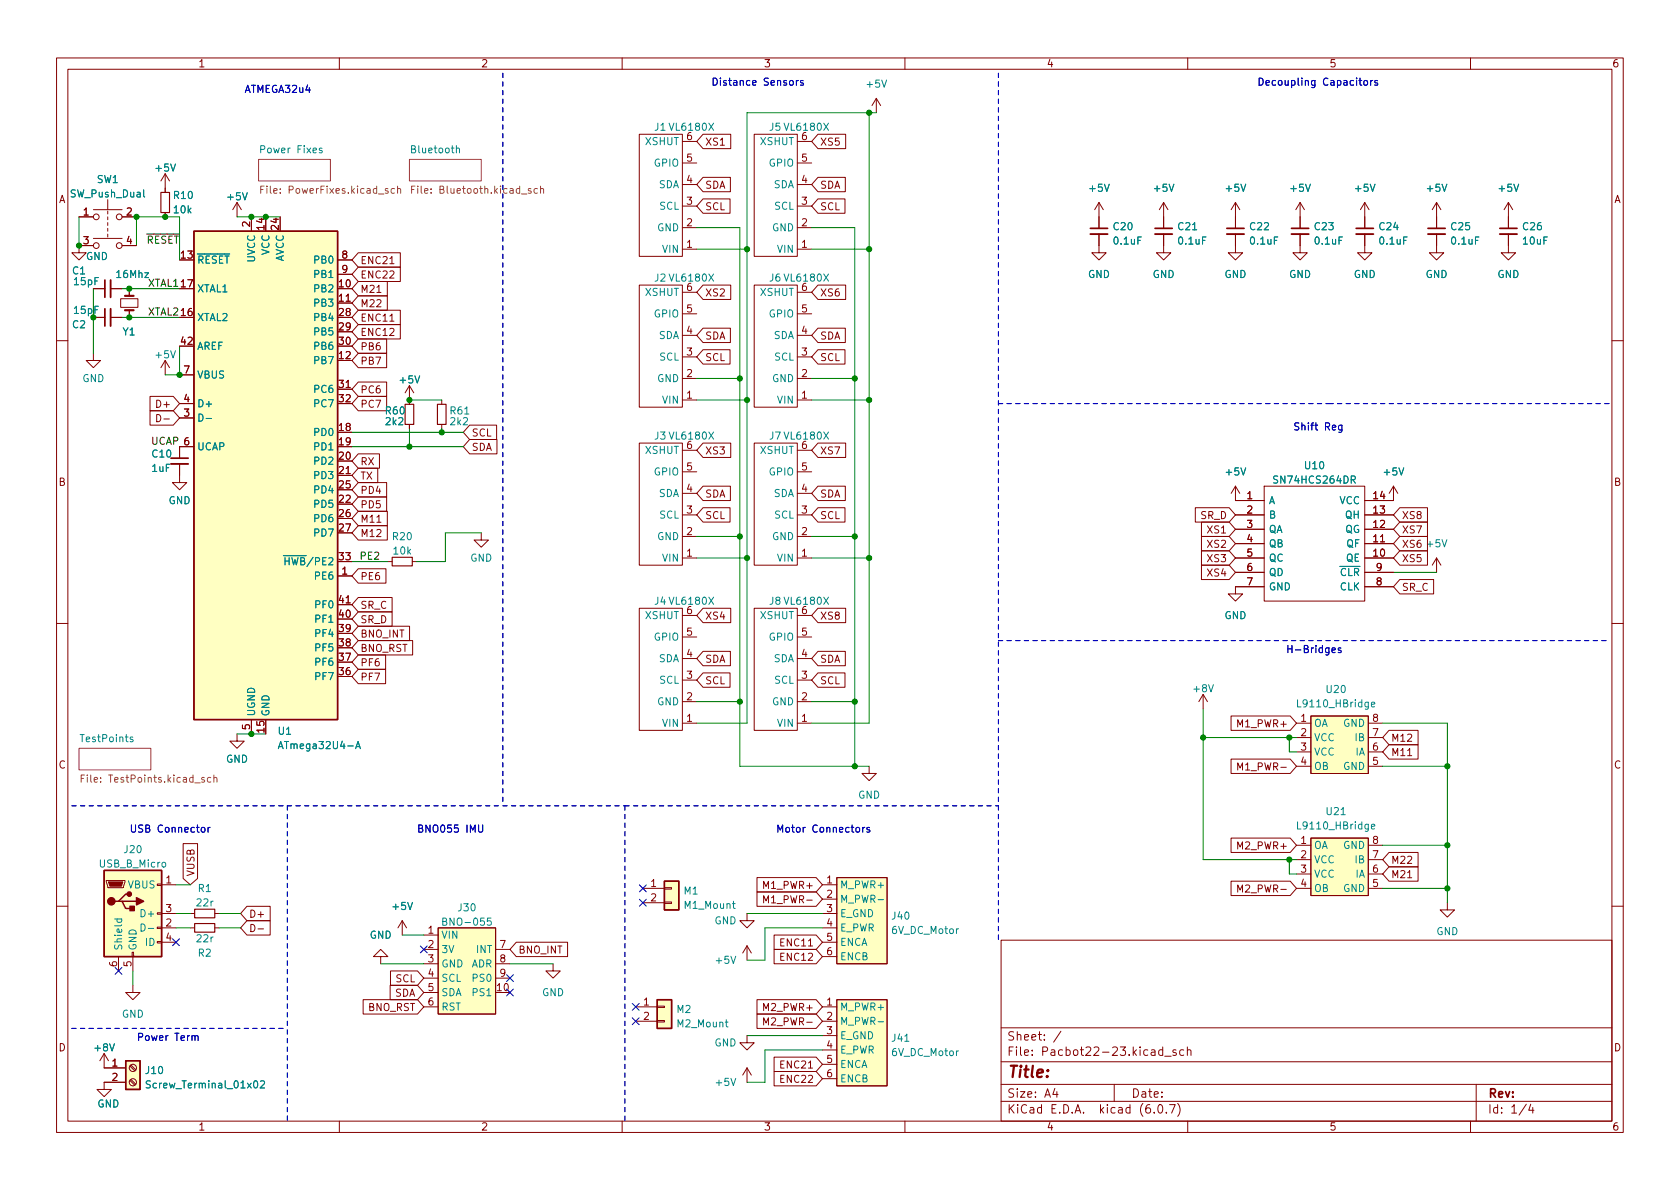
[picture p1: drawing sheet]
<svg xmlns="http://www.w3.org/2000/svg" width="297mm" height="210mm" viewBox="0 0 297 210" stroke-linecap="round" stroke-linejoin="round" font-family="sans-serif">
<g fill="none" stroke="#840000" stroke-width=".18">
<path d="M10 10.2h277v190.1h-277zM12 12.2h273v186.1h-273zM60 10.2v2M110 10.2v2M154.9 17.4l-.7 1.3M154.9 17.4v2.5M154.9 17.4l.8 1.3M160 10.2v2M210 10.2v2M260 10.2v2M14 38.3h2.5M16.5 37.1h5.1"/>
<path d="M19 35.3v1.8M19 37.3v.5M19 38.3v.6M19 39.4v.5M21.6 38.3h2.5M29.2 30.7v3.3M29.2 37.6v.7M29.2 30.7l-.8 1.3M29.2 30.7l.8 1.3M41.9 35.8l-.8 1.3M41.9 35.8v2.5M41.9 35.8l.8 1.3"/>
<path d="M44.4 38.3v2.6M113 23.7h7.6v21.6h-7.6zM120.6 36.4h2.6M120.6 32.6h2.6M120.6 28.8h2.6M120.6 25h2.6M124.3 31.4h4.8v2.5h-4.8l-1.1-1.3zM124.3 35.2h4.8v2.5h-4.8l-1.1-1.3zM124.3 23.7h4.9v2.6h-4.9l-1.1-1.3zM133.3 23.7h7.7v21.6h-7.7zM141 36.4h2.5M141 32.6h2.5"/>
<path d="M141 28.8h2.5M141 25h2.5M144.6 23.7h4.9v2.6h-4.9l-1.1-1.3zM144.6 31.4h4.9v2.5h-4.9l-1.1-1.3zM144.6 35.2h4.8v2.5h-4.8l-1.1-1.3zM194.3 35.8l-.8 1.3M194.3 35.8v4.6M194.3 35.8l.8 1.3M205.7 35.8v4.6M205.7 35.8l-.7 1.3M205.7 35.8l.8 1.3M218.4 35.8v4.6"/>
<path d="M218.4 35.8l-.7 1.3M218.4 35.8l.8 1.3M229.9 35.8l-.8 1.3M229.9 35.8v4.6M229.9 35.8l.7 1.3M241.3 35.8l-.8 1.3M241.3 35.8v4.6M241.3 35.8l.8 1.3M254 35.8v4.6M254 35.8l-.8 1.3M254 35.8l.8 1.3M266.7 35.8l-.8 1.3"/>
<path d="M266.7 35.8v4.6M266.7 35.8l.8 1.3M16.5 43.4h-2.5v1.3h1.2l-1.2 1.3-1.3-1.3h1.3M16.5 42.2h5.1M16.5 51h2M16.5 56.1h2M19 40.4v.5M19 41.4v.5M19.6 51h2M19.6 56.1h2M21.3 52.8h3.1v1.6h-3.1zM21.6 43.4h2.5"/>
<path d="M22.9 51v1.3M22.9 54.9v1.2M59.7 53.6h2.5M59.7 46h2.5M59.7 48.5h2.5M63.3 52.3h5.2v2.6h-5.2l-1.1-1.3zM63.3 59.9h5.1v2.6h-5.1l-1.1-1.3zM63.3 49.8h5.2v2.5h-5.2l-1.1-1.3zM63.3 47.2h7.5v2.6h-7.5l-1.1-1.3zM63.3 44.7h7.5v2.5h-7.5l-1.1-1.2zM63.3 57.4h7.5v2.5h-7.5l-1.1-1.2zM63.3 54.9h7.5v2.5h-7.5l-1.1-1.3z"/>
<path d="M68.9 46.6h.8M68.9 56.8h.8M113 50.4h7.6v21.6h-7.6zM120.6 59.3h2.6M120.6 55.5h2.6M120.6 51.7h2.6M120.6 44.1h2.6M120.6 40.3h2.6M124.3 50.4h4.9v2.6h-4.9l-1.1-1.3zM124.3 58h4.8v2.6h-4.8l-1.1-1.3zM133.3 50.4h7.7v21.6h-7.7zM141 59.3h2.5"/>
<path d="M141 55.5h2.5M141 51.7h2.5M141 44.1h2.5M141 40.3h2.5M144.6 50.4h4.9v2.6h-4.9l-1.1-1.3zM144.6 58h4.9v2.6h-4.9l-1.1-1.3zM194.3 41.4v3.3h1.3l-1.3 1.3-1.3-1.3h1.3M205.7 41.4v3.3h1.3l-1.3 1.3-1.2-1.3h1.2M218.4 41.4v3.3h1.3l-1.3 1.3-1.2-1.3h1.2M229.9 41.4v3.3h1.2l-1.2 1.3-1.3-1.3h1.3M241.3 41.4v3.3h1.3l-1.3 1.3-1.3-1.3h1.3M254 41.4v3.3h1.3l-1.3 1.3-1.3-1.3h1.3"/>
<path d="M266.7 41.4v3.3h1.3l-1.3 1.3-1.3-1.3h1.3M10 60.2h2M16.5 62.5v1.2h1.3l-1.3 1.3-1.3-1.3h1.3M26.5 70.1h4.1l1.1 1.3-1.1 1.2h-4.1zM26.5 72.6h4.1l1.1 1.3-1.1 1.3h-4.1zM27.7 73.3a.64 .64 0 0 1 .7 .6 .64 .64 0 0 1-.7 .7zM29 74.1h.9M29.2 63.7l-.8 1.3M29.2 63.7v2.6M29.2 63.7l.8 1.3M31.7 73.9h2.6M31.7 71.4h2.6"/>
<path d="M31.7 66.3h2.6M34.3 79h-2.6v2M59.7 68.8h2.5M63.3 62.5h5.1v2.5h-5.1l-1.1-1.3zM63.3 70.1h5.1v2.5h-5.1l-1.1-1.2zM63.3 67.6h5.1v2.5h-5.1l-1.1-1.3zM72.4 68.2l-.8 1.3M72.4 68.2v3.3M72.4 75.1v.7M72.4 68.2l.8 1.3M78.1 70.7v.8M78.1 75.1v.7"/>
<path d="M83 77.7h4.9v2.6h-4.9l-1.1-1.3zM83 75.2h4.8v2.5h-4.8l-1.1-1.3zM113 78.4h7.6v21.5h-7.6zM120.6 79.6h2.6M120.6 70.7h2.6M120.6 66.9h2.6M120.6 63.1h2.6M124.3 78.4h4.9v2.5h-4.9l-1.1-1.3zM124.3 61.8h4.8v2.6h-4.8l-1.1-1.3zM133.3 78.4h7.7v21.5h-7.7zM141 79.6h2.5M141 70.7h2.5"/>
<path d="M141 66.9h2.5M141 63.1h2.5M144.6 78.4h4.9v2.5h-4.9l-1.1-1.3zM144.6 61.8h4.8v2.6h-4.8l-1.1-1.3zM285 60.2h2M31.7 82v3.3h1.3l-1.3 1.3-1.2-1.3h1.2M59.7 84.1h2.5M63.3 93h5.2v2.5h-5.2l-1.1-1.3zM63.3 87.9h5.1v2.5h-5.1l-1.1-1.3zM63.3 90.4h5.2v2.6h-5.2l-1.1-1.3zM63.3 85.3h5.1v2.6h-5.1l-1.1-1.3zM63.3 82.8h3.5v2.5h-3.5l-1.1-1.2z"/>
<path d="M63.3 80.3h3.8v2.5h-3.8l-1.1-1.3zM68.6 99.3h.7M72.9 99.3h.8M85.1 94.2v1.3h1.3l-1.3 1.3-1.3-1.3h1.3M120.6 98.7h2.6M120.6 94.9h2.6M120.6 91.1h2.6M120.6 87.2h2.6M120.6 83.4h2.6M124.3 86h4.8v2.5h-4.8l-1.1-1.3zM124.3 89.8h4.8v2.5h-4.8l-1.1-1.2zM141 98.7h2.5"/>
<path d="M141 94.9h2.5M141 91.1h2.5M141 87.2h2.5M141 83.4h2.5M144.6 86h4.9v2.5h-4.9l-1.1-1.3zM144.6 89.8h4.8v2.5h-4.8l-1.1-1.2zM211.3 89.8h6l1.1 1.3-1.1 1.2h-6zM212.4 99.9h4.9l1.1 1.3-1.1 1.3h-4.9zM212.4 97.4h4.9l1.1 1.3-1.1 1.2h-4.9zM212.4 94.9h4.9l1.1 1.2-1.1 1.3h-4.9zM212.4 92.3h4.9l1.1 1.3-1.1 1.3h-4.9zM218.4 98.7h5.1"/>
<path d="M218.4 91.1h5.1M218.4 86l-.7 1.2M218.4 86v2.5h5.1M218.4 86l.8 1.2M218.4 96.1h5.1M218.4 93.6h5.1M223.5 86h17.8v20.3h-17.8zM241.3 98.7h5.1M241.3 91.1h5.1M241.3 96.1h5.1M241.3 93.6h5.1M246.4 86l-.8 1.2"/>
<path d="M246.4 86v2.5h-5.1M246.4 86l.7 1.2M247.5 94.9h4.9v2.5h-4.9l-1.1-1.3zM247.5 92.3h4.9v2.6h-4.9l-1.1-1.3zM247.5 89.8h4.9v2.5h-4.9l-1.1-1.2zM247.5 97.4h4.9v2.5h-4.9l-1.1-1.2zM254 98.7l-.8 1.2M254 98.7v2.5M254 98.7l.8 1.2M10 110.2h2M59.7 101.8h2.5M59.7 106.9h2.5"/>
<path d="M63.3 100.6h4.9v2.5h-4.9l-1.1-1.3zM63.3 110.7h9.1v2.6h-9.1l-1.1-1.3zM63.3 108.2h6v2.5h-6l-1.1-1.2zM63.3 105.7h6v2.5h-6l-1.1-1.3zM63.3 113.3h9.7v2.5h-9.7l-1.1-1.3zM63.3 118.4h4.9v2.5h-4.9l-1.1-1.3zM63.3 115.8h4.9v2.6h-4.9l-1.1-1.3zM113 107.6h7.6v21.6h-7.6zM120.6 116.5h2.6M120.6 112.6h2.6M120.6 108.8h2.6M124.3 119h4.8v2.5h-4.8l-1.1-1.2z"/>
<path d="M124.3 107.6h4.9v2.5h-4.9l-1.1-1.3zM124.3 115.2h4.8v2.5h-4.8l-1.1-1.2zM133.3 107.6h7.7v21.6h-7.7zM141 116.5h2.5M141 112.6h2.5M141 108.8h2.5M144.6 119h4.8v2.5h-4.8l-1.1-1.2zM144.6 115.2h4.9v2.5h-4.9l-1.1-1.2zM144.6 107.6h4.9v2.5h-4.9l-1.1-1.3zM218.4 101.2h5.1M223.5 103.8h-5.1v1.2h1.3l-1.3 1.3-1.2-1.3h1.2M241.3 101.2h5.1"/>
<path d="M241.3 103.8h5.1M247.5 102.5h6v2.5h-6l-1.1-1.2zM285 110.2h2M41.9 129.8v1.3h1.3l-1.3 1.2-1.3-1.2h1.3M44.4 127.2v2.6M120.6 127.9h2.6M120.6 124.1h2.6M120.6 120.3h2.6M141 127.9h2.5M141 124.1h2.5M141 120.3h2.5M153.7 135.5v1.3h1.2l-1.2 1.2-1.3-1.2h1.3"/>
<path d="M212.7 122.8l-.7 1.3M212.7 122.8v2.5M212.7 122.8l.8 1.3M217.7 126.6h10.4l1.1 1.3-1.1 1.3h-10.4zM217.7 134.2h10.4l1.1 1.3-1.1 1.3h-10.4zM218.8 136.2v-1.3l.5 .9 .4-.9v1.3M229.2 127.9h2.6M229.2 130.4h2.6M229.2 133h2.6M229.2 135.5h2.6M231.8 126.6h10.1v10.2h-10.1zM241.9 127.9h2.6"/>
<path d="M241.9 130.4h2.6M241.9 133h2.6M241.9 135.5h2.6M245.6 131.7h5.1v2.5h-5.1l-1.1-1.2zM245.6 129.2h5.1v2.5h-5.1l-1.1-1.3zM18.8 155.7h3.3v.3l-.3 1h-2.8zM27.8 156.3h.8v.3h-.8zM28.6 156.5h2.5M32.4 149.2h2.5v6.1l-1.2 1.2-1.3-1.2zM113.7 157.1h3.8M113.7 159.6h3.8M117.5 159.5h1.2v.3h-1.2z"/>
<path d="M117.5 157h1.2v.2h-1.2zM133.8 157.7h10.5l1.1 1.3-1.1 1.3h-10.5zM133.8 155.2h10.5l1.1 1.3-1.1 1.2h-10.5zM135 159.7v-1.3l.4 .9 .5-.9v1.3M145.4 156.5h2.6M145.4 159h2.6M148 155.2h8.8v15.2h-8.8zM217.7 155.8h10.4l1.1 1.3-1.1 1.3h-10.4zM217.7 148.2h10.4l1.1 1.3-1.1 1.2h-10.4zM218.8 157.8v-1.3l.5 .9 .4-.9v1.3M229.2 157.1h2.6M229.2 149.5h2.6"/>
<path d="M229.2 152h2.6M229.2 154.6h2.6M231.8 148.2h10.1v10.2h-10.1zM241.9 157.1h2.6M241.9 149.5h2.6M241.9 152h2.6M241.9 154.6h2.6M245.6 153.3h5.1v2.5h-5.1l-1.1-1.2zM245.6 150.7h5.1v2.6h-5.1l-1.1-1.3zM255.9 159.6v1.3h1.3l-1.3 1.3-1.3-1.3h1.3M10 160.2h2M21 169.2v2.5"/>
<path d="M23.4 168.4h.2v.8h-.2zM23.5 174.2v1.3h1.3l-1.3 1.3-1.3-1.3h1.3M23.5 169.2v2.5M27.8 166.5h.8v.2h-.8zM27.8 164h.8v.2h-.8zM27.8 161.4h.8v.3h-.8zM28.6 161.5h2.5M28.6 164.1h2.5M28.6 166.6h2.5M33.7 161.5h.7M33.7 164.1h.7M38 161.5h.7"/>
<path d="M38 164.1h.7M43.7 162.8h4.1v2.5h-4.1l-1.2-1.2zM43.7 160.3h4.1v2.5h-4.1l-1.2-1.3zM44.4 163.5a.64 .64 0 0 1 .7 .6 .64 .64 0 0 1-.7 .6zM45.6 164.3h1M64.2 176.8h9.6l1.1 1.2-1.1 1.3h-9.6zM67.3 169.2h-1.3l1.3-1.3 1.3 1.3h-1.3v1.2M69 174.2h4.8l1.1 1.3-1.1 1.3h-4.8zM69 171.7h4.8l1.1 1.3-1.1 1.2h-4.8zM71.1 162.8l-.7 1.3M71.1 162.8v2.5M71.1 162.8l.8 1.3"/>
<path d="M74.9 178h2.6M74.9 165.3h2.6M74.9 167.9h2.6M74.9 170.4h2.6M74.9 173h2.6M74.9 175.5h2.6M77.5 164.1h10.1v15.2h-10.1zM87.6 167.9h2.6M87.6 170.4h2.6M87.6 173h2.6M91.3 166.6h9.1v2.6h-9.1l-1.1-1.3zM97.8 170.4v1.3h1.3l-1.3 1.3-1.3-1.3h1.3"/>
<path d="M112.4 178h3.8M116.2 177.9h1.3v.3h-1.3zM132.1 161.5v1.3h1.2l-1.2 1.3-1.3-1.3h1.3M132.1 167.3l-.8 1.2M132.1 167.3v2.5M132.1 167.3l.7 1.2M133.8 176.8h10.5l1.1 1.2-1.1 1.3h-10.5zM133.8 179.3h10.5l1.1 1.3-1.1 1.3h-10.5zM136.9 165.3h7.4l1.1 1.3-1.1 1.3h-7.4zM136.9 167.9h7.4l1.1 1.3-1.1 1.2h-7.4zM145.4 178h2.6M145.4 161.5h2.6"/>
<path d="M145.4 164.1h2.6M145.4 166.6h2.6M145.4 169.2h2.6M148 176.8h8.8v15.2h-8.8zM177 166.3h108v32h-108zM285 160.2h2M18.4 186.3v2.5h3.8M18.4 186.3l-.7 1.3M18.4 186.3l.8 1.3M22.2 191.4h-3.8v1.3h1.3l-1.3 1.2-1.3-1.2h1.3M23 191.1l.8 .8M23 188.5l.8 .9"/>
<path d="M23.1 190.9l.9 .8M23.1 188.3l.9 .9M60 198.3v2M110 198.3v2M112.4 180.6h3.8M116.2 180.5h1.3v.2h-1.3zM132.1 183.1v1.3h1.2l-1.2 1.3-1.3-1.3h1.3M132.1 188.8v2.6M132.1 188.8l-.8 1.3M132.1 188.8l.7 1.3M135 181.3v-1.3l.4 .9 .5-.9v1.3M136.9 189.5h7.4l1.1 1.2-1.1 1.3h-7.4z"/>
<path d="M136.9 186.9h7.4l1.1 1.3-1.1 1.3h-7.4zM145.4 180.6h2.6M145.4 183.1h2.6M145.4 185.7h2.6M145.4 188.2h2.6M145.4 190.7h2.6M160 198.3v2M177 194.8h108M177 191.8h108M177 187.8h108M177 181.8h108M186.5 192.5l-.4 1h1"/>
<path d="M186.9 193v1M187.6 182.4l-1.3 1.9M197 191.8v3M204.1 196.7v.1M204.9 195.4l.2-.1a.81 .81 0 0 1 .6 .7 .81 .81 0 0 1-.3 .8h-.2a.81 .81 0 0 1-.6-.6 .81 .81 0 0 1 .3-.8zM205.6 185.7l-.5-.1-.2 .3v.4l.1 .3h.6M205.6 185.1v1.5M205.9 186.8h1.2M206.2 196.7v.1M206.8 195.3h1l-.7 1.5M207.9 185.7l-.3-.1-.2 .2v.3l.5 .1v.4h-.5M208.2 195.1a1.72 1.72 0 0 1 0 2.3"/>
<path d="M209.3 185.7l-.4-.1-.3 .3v.4l.1 .3h.6M209.9 185.8l.2-.2 .4 .1 .1 .9M209.9 185.1v1.5M210 198.3v2M260 198.3v2M261 191.8v6.5M269.9 195.3l-1.3 1.9M270.6 195.3l-.3 1h.9M271 195.8v1"/>
<circle cx="17" cy="38.3" r=".51"/>
<circle cx="21.1" cy="38.3" r=".51"/>
<circle cx="17" cy="43.4" r=".51"/>
<circle cx="21.1" cy="43.4" r=".51"/>
<circle cx="23.5" cy="188.8" r=".63"/>
<circle cx="23.5" cy="191.4" r=".63"/>
</g>
<g fill="#fff" stroke="#fff" stroke-width=".18">
<path d="M45.7 28.2h12.7v3.8h-12.7z"/>
<path d="M72.4 28.2h12.7v3.8h-12.7z"/>
<path d="M14 132.3h12.7v3.8h-12.7z"/>
</g>
<path d="M45.7 28.2h12.7v3.8h-12.7zM72.4 28.2h12.7v3.8h-12.7zM14 132.3h12.7v3.8h-12.7z" fill="none" stroke="#840084" stroke-width=".18"/>
<g fill="none" stroke="#008484" stroke-width=".18">
<path d="M25.4 33.6v1.1l.2 .1M56.9 26.2h-.3l-.2 .2 .1 .1 .4 .2v.3h-.5M80.7 26.3l.2-.1h.3v.8M36.4 74h1M23.5 130.4l-.3-.1-.2 .2 .1 .2 .4 .1v.3h-.5M49.2 132.4l.4-1.3 .5 1.3M49.3 132h.6M62.9 132.4l.4-1.3 .4 1.3M63 132h.6M242.5 124.6l.6-.1-.1-.3h-.3l-.2 .1v.6h.5M155.3 159.1h.9M242.5 146.2l.6-.1-.1-.3h-.3l-.2 .1v.6h.5"/>
<path d="M20.3 162.5h1.2M20.7 162.5v.4l.2 .2 .6-.1v-.5M24.9 163.4a.64 .64 0 0 1 .8 .6 .64 .64 0 0 1-.8 .7zM26.2 164.2h1M78.3 163l.5-.1 .2-.2-.1-.2-.6-.2v1.3h.5l.2-.1v-.3l-.3-.2M86.8 162.3h-.6l-.1 .7 .2-.2 .5 .1 .1 .2-.1 .4-.2 .1-.5-.1M26.6 191.2l-.5-.1-.2 .1v.4l.6 .2 .1 .3-.3 .3-.5-.1M46 191.2l.5-.1 .3 .4-.8 .9h.8M155.3 180.7h.9"/>
</g>
<g fill="none" stroke="#848400" stroke-width=".18">
<path d="M46.1 33.5h.4M46.7 32.9h-.6v1.3M69.7 33.4l-.3-.1-.3 .3 .2 .5h.4M70.3 33.5l.2-.2 .3 .1v.8M70.3 32.9v1.3M72.8 33.5h.4M73.4 32.9h-.6v1.3M93.9 33.4l-.3-.1-.2 .2 .1 .2 .4 .1v.3h-.5M95 33.4l-.3-.1-.3 .3 .1 .5h.5M95.6 33.5l.2-.2 .3 .1v.8M95.6 32.9v1.3M14.4 137.7h.4"/>
<path d="M15 137h-.6v1.3M37.3 137.5h-.4l-.2 .2 .1 .6h.5M37.8 137.6l.2-.1h.3l.1 .8M37.8 137v1.3"/>
</g>
<g fill="#ffffc2" stroke="#ffffc2" stroke-width=".18">
<path d="M231.8 126.6h10.1v10.2h-10.1z"/>
<path d="M116.2 176.8h2.5v5.1h-2.5z"/>
<path d="M117.5 155.8h2.5v5.1h-2.5z"/>
<path d="M231.8 148.2h10.1v10.2h-10.1z"/>
<path d="M148 155.2h8.8v15.2h-8.8z"/>
<path d="M34.3 40.9h25.4v86.3h-25.4z"/>
<path d="M22.2 187.6h2.6v5.1h-2.6z"/>
<path d="M148 176.8h8.8v15.2h-8.8z"/>
<path d="M77.5 164.1h10.1v15.2h-10.1z"/>
<path d="M18.4 153.9h10.2v15.3h-10.2z"/>
</g>
<path d="M34.3 40.9h25.4v86.3h-25.4zM18.4 153.9h10.2v15.3h-10.2zM21 159.4h.6l.6 1.2h1.3M21.6 159.4h2.5M22.9 158.1h-.7l-1.2 1.3h-.7M117.5 155.8h2.5v5.1h-2.5zM116.2 176.8h2.5v5.1h-2.5zM22.2 187.6h2.6v5.1h-2.6z" fill="none" stroke="#840000" stroke-width=".25"/>
<path d="M28.4 34h1.6v3.6h-1.6zM71.6 71.5h1.6v3.6h-1.6zM77.3 71.5h1.6v3.6h-1.6zM69.3 98.5h3.6v1.6h-3.6zM34.4 160.8h3.6v1.5h-3.6zM34.4 163.3h3.6v1.5h-3.6z" fill="none" stroke="#840000" stroke-width=".2"/>
<path d="M19.6 49.5v3.1M19.6 54.6v3.1M192.8 41.4h3M204.2 41.4h3.1M216.9 41.4h3.1M228.3 41.4h3.1M239.8 41.4h3M252.5 41.4h3M265.2 41.4h3M30.2 82h3.1" fill="none" stroke="#840000" stroke-width=".33"/>
<path d="M18.5 49.5v3.1M18.5 54.6v3.1M192.8 40.4h3M204.2 40.4h3.1M216.9 40.4h3.1M228.3 40.4h3.1M239.8 40.4h3M252.5 40.4h3M265.2 40.4h3M30.2 81h3.1" fill="none" stroke="#840000" stroke-width=".3"/>
<path d="M22.1 52.3h1.5M22.1 54.9h1.5" fill="none" stroke="#840000" stroke-width=".38"/>
<g fill="#840000" stroke="#840000" stroke-width=".25">
<path d="M24.1 158.7l1.3 .7-1.3 .6z"/>
<path d="M23 160.3h.7v.7h-.7z"/>
<circle cx="19.7" cy="159.4" r=".63"/>
<circle cx="22.9" cy="158.1" r=".38"/>
</g>
<path d="M19.2 156h2.5l-.2 .7h-2.1z" fill="#840000" stroke="#840000" stroke-width=".18"/>
<g fill="none" stroke="#0000c2" stroke-width=".18">
<path d="M139.7 14.3l.3-.1 .3 .3v.3l-.3 .3-.3-.1-.1-.2zM140.8 14.2v.9M141.2 14.2l-.4 .3M142 14.3l-.3-.1-.2 .2 .1 .2 .4 .1v.3h-.5M240.3 14.2h.5M240.5 13.8v1.1l.3 .2M241.2 14.4l.2-.2 .3 .2 .1 .4-.1 .2-.3 .1-.2-.1zM242.3 14.2v.9M242.7 14.2l-.4 .3M243.6 14.3l-.3-.1-.2 .2v.2l.5 .1v.3h-.5M237.3 75.2v1l-.3 .3-.3-.1M237.3 75.3l-.4-.1-.2 .2 .1 .6h.5"/>
<path d="M235.5 115l.6-.1v-.3h-.4l-.2 .1 .1 .6h.5M237.1 114.6h-.3l-.2 .1 .1 .2 .4 .1v.3h-.5M35.7 146.4l.3-.1 .2 .3v.3l-.2 .3-.3-.1-.1-.2zM36.8 146.3v.9M37.1 146.3l-.3 .3M84.6 145.9v1l.3 .3h.2l.2-.3v-1M151.4 146.4l.4-.1 .2 .3v.3l-.2 .3-.4-.1-.1-.2zM152.5 146.3v.9M152.9 146.3l-.4 .3M153.7 146.4l-.3-.1-.1 .2v.2l.4 .1v.3h-.4M33.9 183.3l.2-.2 .3 .1 .1 .8M34.5 183.3l.2-.2 .3 .1v.8"/>
</g>
<path d="M88.9 12.9v129.6M176.5 12.9v129.6M176.5 71.4h58.4M234.9 71.4h49.6M176.5 113.3h108M12.7 142.5h76.2M50.8 142.5v55.9M88.9 142.5h21.6M110.5 142.5v55.9M110.5 142.5h66M176.5 142.5v24.1M12.7 181.9h38.1" fill="none" stroke="#0000c2" stroke-width=".18" stroke-dasharray=".8 .8"/>
<g fill="none" stroke="#008400" stroke-width=".18">
<path d="M153.7 19.9v108h-10.2M154.9 19.9h-22.8v108h-8.9M14 38.3v5.1M41.9 38.3h7.6M16.5 51v11.5M21.6 56.1h10.1M21.6 51h10.1M24.1 43.4v-5.1h7.6v7.7M123.2 40.3h7.6v95.2h22.9M123.2 44.1h8.9M143.5 40.3h7.6v95.2M143.5 44.1h10.2"/>
<path d="M31.7 61.2v5.1h-2.5M62.2 76.4h19.7M62.2 79h19.7M72.4 70.7h5.7M72.4 75.8v3.2M78.1 75.8v.6M123.2 66.9h7.6M123.2 70.7h8.9M143.5 66.9h7.6M143.5 70.7h10.2M62.2 99.3h6.4M85.1 94.2h-6.4v5.1h-5"/>
<path d="M123.2 94.9h7.6M123.2 98.7h8.9M143.5 94.9h7.6M143.5 98.7h10.2M246.4 101.2h7.6M41.9 129.8h5.1M123.2 124.1h7.6M143.5 124.1h7.6M212.7 125.3v26.7h16.5M212.7 130.4h16.5M228 130.4v2.6h1.2M244.5 127.9h11.4v31.7"/>
<path d="M244.5 135.5h11.4M31.1 156.5h2.6M228 152v2.6h1.2M244.5 157.1h11.4M244.5 149.5h11.4M23.5 171.7v2.5M31.1 161.5h2.6M31.1 164.1h2.6M38.7 161.5h3.8M38.7 164.1h3.8M67.3 170.4h7.6M71.1 165.3h3.8"/>
<path d="M90.2 170.4h7.6M132.1 161.5h13.3M145.4 164.1h-10.1v5.7h-3.2M132.1 183.1h13.3M145.4 185.7h-10.1v5.7h-3.2"/>
</g>
<g fill="none" stroke="#000084" stroke-width=".18">
<path d="M113.1 156.5l1.2 1.2M113.1 159l1.2 1.2M114.3 156.5l-1.2 1.2M114.3 159l-1.2 1.2M20.3 171.1l1.3 1.2M21.6 171.1l-1.3 1.2M30.5 166l1.2 1.2M31.7 166l-1.2 1.2M74.3 167.3l1.2 1.2M75.5 167.3l-1.2 1.2M89.6 174.9l1.2 1.2M89.6 172.4l1.2 1.2"/>
<path d="M90.8 174.9l-1.2 1.2M90.8 172.4l-1.2 1.2M111.8 177.4l1.2 1.3M111.8 180l1.2 1.2M113 177.4l-1.2 1.3M113 180l-1.2 1.2"/>
</g>
<g fill="#008400" stroke="#008400" stroke-width=".18">
<circle cx="22.9" cy="56.1" r=".46"/>
<circle cx="31.7" cy="66.3" r=".46"/>
<circle cx="72.4" cy="70.7" r=".46"/>
<circle cx="44.4" cy="129.8" r=".46"/>
<circle cx="72.4" cy="79" r=".46"/>
<circle cx="24.1" cy="38.3" r=".46"/>
<circle cx="14" cy="43.4" r=".46"/>
<circle cx="44.4" cy="38.3" r=".46"/>
<circle cx="29.2" cy="38.3" r=".46"/>
<circle cx="47" cy="38.3" r=".46"/>
<circle cx="22.9" cy="51" r=".46"/>
<circle cx="16.5" cy="56.1" r=".46"/>
<circle cx="78.1" cy="76.4" r=".46"/>
<circle cx="153.7" cy="19.9" r=".46"/>
<circle cx="153.7" cy="44.1" r=".46"/>
<circle cx="151.1" cy="135.5" r=".46"/>
<circle cx="151.1" cy="94.9" r=".46"/>
<circle cx="151.1" cy="124.1" r=".46"/>
<circle cx="212.7" cy="130.4" r=".46"/>
<circle cx="153.7" cy="98.7" r=".46"/>
<circle cx="130.8" cy="66.9" r=".46"/>
<circle cx="132.1" cy="70.7" r=".46"/>
<circle cx="153.7" cy="70.7" r=".46"/>
<circle cx="255.9" cy="149.5" r=".46"/>
<circle cx="228" cy="130.4" r=".46"/>
<circle cx="255.9" cy="135.5" r=".46"/>
<circle cx="228" cy="152" r=".46"/>
<circle cx="255.9" cy="157.1" r=".46"/>
<circle cx="151.1" cy="66.9" r=".46"/>
<circle cx="132.1" cy="44.1" r=".46"/>
<circle cx="130.8" cy="94.9" r=".46"/>
<circle cx="132.1" cy="98.7" r=".46"/>
<circle cx="130.8" cy="124.1" r=".46"/>
</g>
<text font-size="2.8" fill="#840000" x="178" y="190.6">Title:</text>
<g font-size="2.1" fill="#840000">
<text x="178" y="184">Sheet: /</text>
<text x="178" y="186.7">File: Pacbot22-23.kicad_sch</text>
<text x="178" y="196.9">KiCad E.D.A. kicad (6.0.7)</text>
<text x="178" y="194.1">Size: A4</text>
<text x="200" y="194.1">Date:</text>
<text x="263" y="194.1">Rev:</text>
<text x="263" y="196.9">Id: 1/4</text>
</g>
<g font-size="1.8" fill="#840000">
<text x="35" y="11.9">1</text>
<text x="85" y="11.9">2</text>
<text x="135" y="11.9">3</text>
<text x="185" y="11.9">4</text>
<text x="235" y="11.9">5</text>
<text x="285" y="11.9">6</text>
<text x="121.4" y="28.6">5</text>
<text x="124.6" y="25.7">XS1</text>
<text x="141.7" y="28.6">5</text>
<text x="144.9" y="25.7">XS5</text>
<text x="10.3" y="35.9">A</text>
<text x="121.4" y="32.4">4</text>
<text x="124.6" y="33.4">SDA</text>
<text x="141.7" y="32.4">4</text>
<text x="144.9" y="33.4">SDA</text>
<text x="285.3" y="35.9">A</text>
<text x="14.7" y="38.1">1</text>
<text x="22.4" y="38.1">2</text>
<text x="44.2" y="40.1" transform="rotate(-90 44.2 40.1)">2</text>
<text x="46.7" y="40.6" transform="rotate(-90 46.7 40.6)">14</text>
<text x="49.3" y="40.6" transform="rotate(-90 49.3 40.6)">24</text>
<text x="121.4" y="40">2</text>
<text x="121.4" y="36.2">3</text>
<text x="124.6" y="37.2">SCL</text>
<text x="141.7" y="40">2</text>
<text x="141.7" y="36.2">3</text>
<text x="144.9" y="37.2">SCL</text>
<text x="14.7" y="43.2">3</text>
<text x="22.4" y="43.2">4</text>
<text x="32" y="45.7">13</text>
<text x="60.5" y="45.7">8</text>
<text x="63.7" y="46.7">ENC21</text>
<text x="121.4" y="43.8">1</text>
<text x="141.7" y="43.8">1</text>
<text x="32" y="50.8">17</text>
<text x="60" y="50.8">10</text>
<text x="60" y="53.3">11</text>
<text x="60.5" y="48.3">9</text>
<text x="63.7" y="51.8">M21</text>
<text x="63.7" y="49.2">ENC22</text>
<text x="124.6" y="52.4">XS2</text>
<text x="144.9" y="52.4">XS6</text>
<text x="32" y="55.9">16</text>
<text x="60" y="55.9">28</text>
<text x="60" y="58.4">29</text>
<text x="63.7" y="54.3">M22</text>
<text x="63.7" y="59.4">ENC12</text>
<text x="63.7" y="56.9">ENC11</text>
<text x="121.4" y="59">4</text>
<text x="121.4" y="55.2">5</text>
<text x="141.7" y="59">4</text>
<text x="141.7" y="55.2">5</text>
<text x="32" y="61">42</text>
<text x="60" y="63.5">12</text>
<text x="60" y="61">30</text>
<text x="63.7" y="61.9">PB6</text>
<text x="63.7" y="64.5">PB7</text>
<text x="121.4" y="62.9">3</text>
<text x="124.6" y="63.8">SCL</text>
<text x="124.6" y="60">SDA</text>
<text x="141.7" y="62.9">3</text>
<text x="144.9" y="63.8">SCL</text>
<text x="144.9" y="60">SDA</text>
<text x="32.5" y="71.1">4</text>
<text x="32.5" y="66">7</text>
<text x="60" y="68.6">31</text>
<text x="60" y="71.1">32</text>
<text x="63.7" y="69.6">PC6</text>
<text x="121.4" y="70.5">1</text>
<text x="121.4" y="66.7">2</text>
<text x="141.7" y="70.5">1</text>
<text x="141.7" y="66.7">2</text>
<text x="28" y="72.1">D+</text>
<text x="32.5" y="73.7">3</text>
<text x="60" y="76.2">18</text>
<text x="63.7" y="72.1">PC7</text>
<text x="83.3" y="77.2">SCL</text>
<text x="32.5" y="78.7">6</text>
<text x="60" y="78.7">19</text>
<text x="60" y="81.3">20</text>
<text x="60" y="83.8">21</text>
<text x="63.7" y="82.3">RX</text>
<text x="83.3" y="79.7">SDA</text>
<text x="121.4" y="83.2">5</text>
<text x="124.6" y="80.3">XS3</text>
<text x="141.7" y="83.2">5</text>
<text x="144.9" y="80.3">XS7</text>
<text x="10.3" y="85.9">B</text>
<text x="60" y="88.9">22</text>
<text x="60" y="86.4">25</text>
<text x="63.7" y="89.9">PD5</text>
<text x="63.7" y="87.3">PD4</text>
<text x="63.7" y="84.8">TX</text>
<text x="121.4" y="87">4</text>
<text x="124.6" y="88">SDA</text>
<text x="141.7" y="87">4</text>
<text x="144.9" y="88">SDA</text>
<text x="220.5" y="88.3">1</text>
<text x="242.9" y="88.3">14</text>
<text x="285.3" y="85.9">B</text>
<text x="60" y="91.4">26</text>
<text x="60" y="94">27</text>
<text x="63.7" y="95">M12</text>
<text x="63.7" y="92.4">M11</text>
<text x="121.4" y="94.6">2</text>
<text x="121.4" y="90.8">3</text>
<text x="124.6" y="91.8">SCL</text>
<text x="141.7" y="94.6">2</text>
<text x="141.7" y="90.8">3</text>
<text x="144.9" y="91.8">SCL</text>
<text x="212.3" y="91.8">SR_D</text>
<text x="213.7" y="94.3">XS1</text>
<text x="220.5" y="90.8">2</text>
<text x="220.5" y="93.3">3</text>
<text x="220.5" y="95.9">4</text>
<text x="242.9" y="95.9">11</text>
<text x="242.9" y="93.3">12</text>
<text x="242.9" y="90.8">13</text>
<text x="247.8" y="94.3">XS7</text>
<text x="247.8" y="91.8">XS8</text>
<text x="60" y="99.1">33</text>
<text x="60.5" y="101.6">1</text>
<text x="121.4" y="98.4">1</text>
<text x="141.7" y="98.4">1</text>
<text x="213.7" y="101.9">XS4</text>
<text x="213.7" y="99.4">XS3</text>
<text x="213.7" y="96.9">XS2</text>
<text x="220.5" y="98.4">5</text>
<text x="220.5" y="101">6</text>
<text x="242.9" y="98.4">10</text>
<text x="243.3" y="101">9</text>
<text x="247.8" y="96.9">XS6</text>
<text x="247.8" y="99.4">XS5</text>
<text x="60" y="106.7">41</text>
<text x="63.7" y="102.6">PE6</text>
<text x="63.7" y="107.7">SR_C</text>
<text x="220.5" y="103.5">7</text>
<text x="243.3" y="103.5">8</text>
<text x="247.8" y="104.5">SR_C</text>
<text x="60" y="111.8">39</text>
<text x="60" y="109.2">40</text>
<text x="63.7" y="112.7">BNO_INT</text>
<text x="63.7" y="110.2">SR_D</text>
<text x="121.4" y="112.4">5</text>
<text x="124.6" y="109.6">XS4</text>
<text x="141.7" y="112.4">5</text>
<text x="144.9" y="109.6">XS8</text>
<text x="60" y="119.4">36</text>
<text x="60" y="116.8">37</text>
<text x="60" y="114.3">38</text>
<text x="63.7" y="115.3">BNO_RST</text>
<text x="63.7" y="117.8">PF6</text>
<text x="121.4" y="116.2">4</text>
<text x="124.6" y="117.2">SDA</text>
<text x="141.7" y="116.2">4</text>
<text x="144.9" y="117.2">SDA</text>
<text x="63.7" y="120.4">PF7</text>
<text x="121.4" y="123.8">2</text>
<text x="121.4" y="120">3</text>
<text x="124.6" y="121">SCL</text>
<text x="141.7" y="123.8">2</text>
<text x="141.7" y="120">3</text>
<text x="144.9" y="121">SCL</text>
<text x="44.2" y="129" transform="rotate(-90 44.2 129)">5</text>
<text x="46.7" y="129.5" transform="rotate(-90 46.7 129.5)">15</text>
<text x="121.4" y="127.6">1</text>
<text x="141.7" y="127.6">1</text>
<text x="219.2" y="128.6">M1_PWR+</text>
<text x="230" y="127.6">1</text>
<text x="230" y="130.2">2</text>
<text x="242.7" y="130.2">7</text>
<text x="242.7" y="127.6">8</text>
<text x="245.9" y="131.1">M12</text>
<text x="10.3" y="135.9">C</text>
<text x="219.7" y="136.2">M1_PWR-</text>
<text x="230" y="132.7">3</text>
<text x="230" y="135.2">4</text>
<text x="242.7" y="135.2">5</text>
<text x="242.7" y="132.7">6</text>
<text x="245.9" y="133.7">M11</text>
<text x="285.3" y="135.9">C</text>
<text x="230" y="149.2">1</text>
<text x="242.7" y="149.2">8</text>
<text x="34.4" y="155" transform="rotate(-90 34.4 155)">VUSB</text>
<text x="219.2" y="150.2">M2_PWR+</text>
<text x="230" y="151.8">2</text>
<text x="230" y="154.3">3</text>
<text x="242.7" y="154.3">6</text>
<text x="242.7" y="151.8">7</text>
<text x="245.9" y="155.3">M21</text>
<text x="245.9" y="152.7">M22</text>
<text x="29.4" y="156.2">1</text>
<text x="29.4" y="161.3">3</text>
<text x="115.1" y="156.8">1</text>
<text x="115.1" y="159.4">2</text>
<text x="135.4" y="157.2">M1_PWR+</text>
<text x="135.8" y="159.7">M1_PWR-</text>
<text x="146.2" y="156.2">1</text>
<text x="146.2" y="158.7">2</text>
<text x="146.2" y="161.3">3</text>
<text x="219.7" y="157.8">M2_PWR-</text>
<text x="230" y="156.8">4</text>
<text x="242.7" y="156.8">5</text>
<text x="29.4" y="163.8">2</text>
<text x="29.4" y="166.4">4</text>
<text x="44" y="162.3">D+</text>
<text x="75.7" y="165.1">1</text>
<text x="75.7" y="167.6">2</text>
<text x="88.4" y="167.6">7</text>
<text x="138.3" y="167.3">ENC11</text>
<text x="146.2" y="163.8">4</text>
<text x="146.2" y="166.4">5</text>
<text x="20.7" y="170.9" transform="rotate(-90 20.7 170.9)">6</text>
<text x="23.2" y="170.9" transform="rotate(-90 23.2 170.9)">5</text>
<text x="70" y="173.7">SCL</text>
<text x="75.7" y="170.2">3</text>
<text x="75.7" y="172.7">4</text>
<text x="88.4" y="170.2">8</text>
<text x="88.4" y="172.7">9</text>
<text x="91.6" y="168.6">BNO_INT</text>
<text x="138.3" y="169.9">ENC12</text>
<text x="146.2" y="168.9">6</text>
<text x="65" y="178.8">BNO_RST</text>
<text x="69.8" y="176.2">SDA</text>
<text x="75.7" y="175.3">5</text>
<text x="75.7" y="177.8">6</text>
<text x="87.9" y="175.3">10</text>
<text x="113.8" y="177.8">1</text>
<text x="135.4" y="178.8">M2_PWR+</text>
<text x="146.2" y="177.8">1</text>
<text x="10.3" y="185.9">D</text>
<text x="113.8" y="180.3">2</text>
<text x="135.8" y="181.3">M2_PWR-</text>
<text x="146.2" y="180.3">2</text>
<text x="146.2" y="182.9">3</text>
<text x="146.2" y="185.4">4</text>
<text x="285.3" y="185.9">D</text>
<text x="19.8" y="188.6">1</text>
<text x="19.8" y="191.1">2</text>
<text x="138.3" y="191.5">ENC22</text>
<text x="138.3" y="188.9">ENC21</text>
<text x="146.2" y="188">5</text>
<text x="146.2" y="190.5">6</text>
<text x="35" y="199.9">1</text>
<text x="85" y="199.9">2</text>
<text x="135" y="199.9">3</text>
<text x="185" y="199.9">4</text>
<text x="235" y="199.9">5</text>
<text x="285" y="199.9">6</text>
</g>
<g font-size="1.8" fill="#0000c2">
<text x="43.2" y="16.4">ATMEGA32u4</text>
<text x="125.7" y="15.1">Distance Sensors</text>
<text x="222.2" y="15.1">Decoupling Capacitors</text>
<text x="228.6" y="76.1">Shift Reg</text>
<text x="227.3" y="115.5">H-Bridges</text>
<text x="22.9" y="147.2">USB Connector</text>
<text x="73.7" y="147.2">BNO055 IMU</text>
<text x="137.2" y="147.2">Motor Connectors</text>
<text x="24.1" y="184">Power Term</text>
</g>
<g font-size="1.8" fill="#008484">
<text x="153.3" y="15.5">+5V</text>
<text x="115.8" y="23.1">J1 VL6180X</text>
<text x="136.1" y="23.1">J5 VL6180X</text>
<text x="46.4" y="27.1">Power Fixes</text>
<text x="72.9" y="27.1">Bluetooth</text>
<text x="114.1" y="25.6">XSHUT</text>
<text x="115.7" y="29.5">GPIO</text>
<text x="121.4" y="24.8">6</text>
<text x="134.5" y="25.6">XSHUT</text>
<text x="136" y="29.5">GPIO</text>
<text x="141.7" y="24.8">6</text>
<text x="12.6" y="34.9">SW_Push_Dual</text>
<text x="17.1" y="32.4">SW1</text>
<text x="27.6" y="30.3">+5V</text>
<text x="30.8" y="35.2">R10</text>
<text x="40.3" y="35.4">+5V</text>
<text x="116.4" y="33.3">SDA</text>
<text x="136.7" y="33.3">SDA</text>
<text x="192.7" y="33.9">+5V</text>
<text x="204.1" y="33.9">+5V</text>
<text x="216.8" y="33.9">+5V</text>
<text x="228.3" y="33.9">+5V</text>
<text x="239.7" y="33.9">+5V</text>
<text x="252.4" y="33.9">+5V</text>
<text x="265.1" y="33.9">+5V</text>
<text x="30.8" y="37.7">10k</text>
<text x="116.2" y="40.9">GND</text>
<text x="116.6" y="37.1">SCL</text>
<text x="136.5" y="40.9">GND</text>
<text x="136.9" y="37.1">SCL</text>
<text x="196.9" y="40.7">C20</text>
<text x="208.4" y="40.7">C21</text>
<text x="221.1" y="40.7">C22</text>
<text x="232.5" y="40.7">C23</text>
<text x="243.9" y="40.7">C24</text>
<text x="256.6" y="40.7">C25</text>
<text x="269.3" y="40.7">C26</text>
<text x="15.2" y="46">GND</text>
<text x="34.8" y="46.6">~{RESET}</text>
<text x="45.1" y="46.4" transform="rotate(-90 45.1 46.4)">UVCC</text>
<text x="47.6" y="45.1" transform="rotate(-90 47.6 45.1)">VCC</text>
<text x="50.2" y="46.4" transform="rotate(-90 50.2 46.4)">AVCC</text>
<text x="55.7" y="46.6">PB0</text>
<text x="117.2" y="44.7">VIN</text>
<text x="137.5" y="44.7">VIN</text>
<text x="197" y="43.2">0.1uF</text>
<text x="208.5" y="43.2">0.1uF</text>
<text x="221.2" y="43.2">0.1uF</text>
<text x="232.6" y="43.2">0.1uF</text>
<text x="244" y="43.2">0.1uF</text>
<text x="256.7" y="43.2">0.1uF</text>
<text x="269.4" y="43.2">10uF</text>
<text x="12.8" y="48.5">C1</text>
<text x="13.2" y="50.4">15pF</text>
<text x="20.7" y="49.1">16Mhz</text>
<text x="34.8" y="51.7">XTAL1</text>
<text x="55.7" y="51.7">PB2</text>
<text x="55.7" y="49.1">PB1</text>
<text x="114.1" y="52.3">XSHUT</text>
<text x="115.8" y="49.8">J2 VL6180X</text>
<text x="121.4" y="51.4">6</text>
<text x="134.5" y="52.3">XSHUT</text>
<text x="136.1" y="49.8">J6 VL6180X</text>
<text x="141.7" y="51.4">6</text>
<text x="192.3" y="49.1">GND</text>
<text x="203.8" y="49.1">GND</text>
<text x="216.5" y="49.1">GND</text>
<text x="227.9" y="49.1">GND</text>
<text x="239.3" y="49.1">GND</text>
<text x="252" y="49.1">GND</text>
<text x="264.7" y="49.1">GND</text>
<text x="12.8" y="58">C2</text>
<text x="13.2" y="55.5">15pF</text>
<text x="21.7" y="59.3">Y1</text>
<text x="34.8" y="56.8">XTAL2</text>
<text x="55.7" y="54.2">PB3</text>
<text x="55.7" y="56.8">PB4</text>
<text x="55.7" y="59.3">PB5</text>
<text x="115.7" y="56.1">GPIO</text>
<text x="116.4" y="59.9">SDA</text>
<text x="136" y="56.1">GPIO</text>
<text x="136.7" y="59.9">SDA</text>
<text x="27.6" y="63.3">+5V</text>
<text x="34.8" y="61.8">AREF</text>
<text x="55.7" y="64.4">PB7</text>
<text x="55.7" y="61.8">PB6</text>
<text x="116.6" y="63.7">SCL</text>
<text x="136.9" y="63.7">SCL</text>
<text x="14.5" y="67.6">GND</text>
<text x="34.8" y="66.9">VBUS</text>
<text x="55.7" y="69.5">PC6</text>
<text x="70.8" y="67.8">+5V</text>
<text x="116.2" y="67.6">GND</text>
<text x="117.2" y="71.4">VIN</text>
<text x="136.5" y="67.6">GND</text>
<text x="137.5" y="71.4">VIN</text>
<text x="34.8" y="74.5">D-</text>
<text x="34.8" y="72">D+</text>
<text x="55.7" y="77.1">PD0</text>
<text x="55.7" y="72">PC7</text>
<text x="68.2" y="73.3">R60</text>
<text x="68.3" y="75.2">2k2</text>
<text x="79.7" y="73.3">R61</text>
<text x="79.7" y="75.2">2k2</text>
<text x="115.8" y="77.7">J3 VL6180X</text>
<text x="136.1" y="77.7">J7 VL6180X</text>
<text x="26.9" y="83.4">1uF</text>
<text x="27" y="80.9">C10</text>
<text x="34.8" y="79.6">UCAP</text>
<text x="55.7" y="79.6">PD1</text>
<text x="55.7" y="82.2">PD2</text>
<text x="114.1" y="80.3">XSHUT</text>
<text x="121.4" y="79.4">6</text>
<text x="134.5" y="80.3">XSHUT</text>
<text x="141.7" y="79.4">6</text>
<text x="230.8" y="83">U10</text>
<text x="29.8" y="89.1">GND</text>
<text x="55.7" y="84.7">PD3</text>
<text x="55.7" y="89.8">PD5</text>
<text x="55.7" y="87.2">PD4</text>
<text x="115.7" y="84.1">GPIO</text>
<text x="116.4" y="87.9">SDA</text>
<text x="136" y="84.1">GPIO</text>
<text x="136.7" y="87.9">SDA</text>
<text x="216.8" y="84.1">+5V</text>
<text x="224.3" y="89.1">A</text>
<text x="225.6" y="85.5">SN74HCS264DR</text>
<text x="236.8" y="89.1">VCC</text>
<text x="244.8" y="84.1">+5V</text>
<text x="55.7" y="92.3">PD6</text>
<text x="55.7" y="94.9">PD7</text>
<text x="69.5" y="95.5">R20</text>
<text x="116.2" y="95.5">GND</text>
<text x="116.6" y="91.7">SCL</text>
<text x="136.5" y="95.5">GND</text>
<text x="136.9" y="91.7">SCL</text>
<text x="224.3" y="91.7">B</text>
<text x="224.3" y="94.2">QA</text>
<text x="237.8" y="94.2">QG</text>
<text x="237.9" y="91.7">QH</text>
<text x="49.7" y="99.9">~{HWB}/PE2</text>
<text x="69.6" y="98">10k</text>
<text x="83.1" y="99.3">GND</text>
<text x="117.2" y="99.3">VIN</text>
<text x="137.5" y="99.3">VIN</text>
<text x="224.3" y="96.8">QB</text>
<text x="224.3" y="99.3">QC</text>
<text x="224.3" y="101.8">QD</text>
<text x="235.5" y="101.8">~{CLR}</text>
<text x="238" y="99.3">QE</text>
<text x="238.1" y="96.8">QF</text>
<text x="252.4" y="96.8">+5V</text>
<text x="55.8" y="102.5">PE6</text>
<text x="55.9" y="107.6">PF0</text>
<text x="115.8" y="106.9">J4 VL6180X</text>
<text x="136.1" y="106.9">J8 VL6180X</text>
<text x="224.3" y="104.4">GND</text>
<text x="236.9" y="104.4">CLK</text>
<text x="55.9" y="112.6">PF4</text>
<text x="55.9" y="110.1">PF1</text>
<text x="114.1" y="109.5">XSHUT</text>
<text x="115.7" y="113.3">GPIO</text>
<text x="121.4" y="108.6">6</text>
<text x="134.5" y="109.5">XSHUT</text>
<text x="136" y="113.3">GPIO</text>
<text x="141.7" y="108.6">6</text>
<text x="216.5" y="109.5">GND</text>
<text x="55.9" y="117.7">PF6</text>
<text x="55.9" y="115.2">PF5</text>
<text x="116.4" y="117.1">SDA</text>
<text x="136.7" y="117.1">SDA</text>
<text x="55.9" y="120.3">PF7</text>
<text x="116.2" y="124.7">GND</text>
<text x="116.6" y="120.9">SCL</text>
<text x="136.5" y="124.7">GND</text>
<text x="136.9" y="120.9">SCL</text>
<text x="211.1" y="122.4">+8V</text>
<text x="229.8" y="125.1">L9110_HBridge</text>
<text x="234.6" y="122.5">U20</text>
<text x="14.4" y="131.2">TestPoints</text>
<text x="45.1" y="126.7" transform="rotate(-90 45.1 126.7)">UGND</text>
<text x="47.6" y="126.7" transform="rotate(-90 47.6 126.7)">GND</text>
<text x="49.2" y="129.9">U1</text>
<text x="117.2" y="128.5">VIN</text>
<text x="137.5" y="128.5">VIN</text>
<text x="232.3" y="128.5">OA</text>
<text x="232.3" y="131.1">VCC</text>
<text x="237.5" y="128.5">GND</text>
<text x="239.7" y="131.1">IB</text>
<text x="39.9" y="134.9">GND</text>
<text x="49.9" y="132.5">ATmega32U4-A</text>
<text x="232.3" y="133.6">VCC</text>
<text x="232.3" y="136.1">OB</text>
<text x="237.5" y="136.1">GND</text>
<text x="239.7" y="133.6">IA</text>
<text x="151.7" y="141.2">GND</text>
<text x="229.8" y="146.7">L9110_HBridge</text>
<text x="234.6" y="144.1">U21</text>
<text x="17.6" y="153.4">USB_B_Micro</text>
<text x="22" y="150.9">J20</text>
<text x="232.3" y="150.1">OA</text>
<text x="232.3" y="152.6">VCC</text>
<text x="232.3" y="155.2">VCC</text>
<text x="237.5" y="150.1">GND</text>
<text x="239.7" y="155.2">IA</text>
<text x="239.7" y="152.6">IB</text>
<text x="22.6" y="157.1">VBUS</text>
<text x="34.9" y="160.3">22r</text>
<text x="35.1" y="157.7">R1</text>
<text x="69.5" y="160.9">+5V</text>
<text x="81.1" y="161.1">J30</text>
<text x="121" y="158.2">M1</text>
<text x="121.1" y="160.7">M1_Mount</text>
<text x="148.5" y="157.1">M_PWR+</text>
<text x="148.5" y="159.6">M_PWR-</text>
<text x="232.3" y="157.7">OB</text>
<text x="237.5" y="157.7">GND</text>
<text x="25.2" y="162.2">D+</text>
<text x="25.8" y="167.3">ID</text>
<text x="34.9" y="166.6">22r</text>
<text x="65.3" y="166">GND</text>
<text x="78" y="166">VIN</text>
<text x="78.8" y="163.7">BNO-055</text>
<text x="126.3" y="163.4">GND</text>
<text x="148.5" y="162.2">E_GND</text>
<text x="148.5" y="164.7">E_PWR</text>
<text x="148.5" y="167.3">ENCA</text>
<text x="157.8" y="162.6">J40</text>
<text x="157.8" y="165.1">6V_DC_Motor</text>
<text x="253.9" y="165.3">GND</text>
<text x="21.6" y="168.1" transform="rotate(-90 21.6 168.1)">Shield</text>
<text x="24.1" y="168.1" transform="rotate(-90 24.1 168.1)">GND</text>
<text x="35.1" y="169.2">R2</text>
<text x="78" y="168.5">3V</text>
<text x="78" y="171.1">GND</text>
<text x="78" y="173.6">SCL</text>
<text x="83.3" y="171.1">ADR</text>
<text x="83.8" y="173.6">PS0</text>
<text x="84.3" y="168.5">INT</text>
<text x="126.7" y="170.4">+5V</text>
<text x="148.5" y="169.8">ENCB</text>
<text x="21.5" y="180">GND</text>
<text x="78" y="176.1">SDA</text>
<text x="78" y="178.7">RST</text>
<text x="83.8" y="176.1">PS1</text>
<text x="95.8" y="176.1">GND</text>
<text x="119.7" y="179.1">M2</text>
<text x="148.5" y="178.7">M_PWR+</text>
<text x="16.8" y="185.9">+8V</text>
<text x="119.8" y="181.7">M2_Mount</text>
<text x="126.3" y="185">GND</text>
<text x="148.5" y="181.2">M_PWR-</text>
<text x="148.5" y="183.8">E_GND</text>
<text x="157.8" y="184.2">J41</text>
<text x="25.8" y="189.9">J10</text>
<text x="148.5" y="186.3">E_PWR</text>
<text x="148.5" y="188.8">ENCA</text>
<text x="148.5" y="191.4">ENCB</text>
<text x="157.8" y="186.7">6V_DC_Motor</text>
<text x="17.2" y="195.8">GND</text>
<text x="26.6" y="192.5">Screw_Terminal_01x02</text>
<text x="126.7" y="192">+5V</text>
</g>
<g font-size="1.8" fill="#848400">
<text x="47" y="34.2">File: PowerFixes.kicad_sch</text>
<text x="73.7" y="34.2">File: Bluetooth.kicad_sch</text>
<text x="15.2" y="138.4">File: TestPoints.kicad_sch</text>
</g>
<g font-size="1.8">
<text x="24.5" y="43.1">~{RESET}</text>
<text x="26.1" y="50.7">XTAL1</text>
<text x="26.1" y="55.8">XTAL2</text>
<text x="26.7" y="78.6">UCAP 6</text>
<text x="63.5" y="99">PE2</text>
</g>
</svg>
